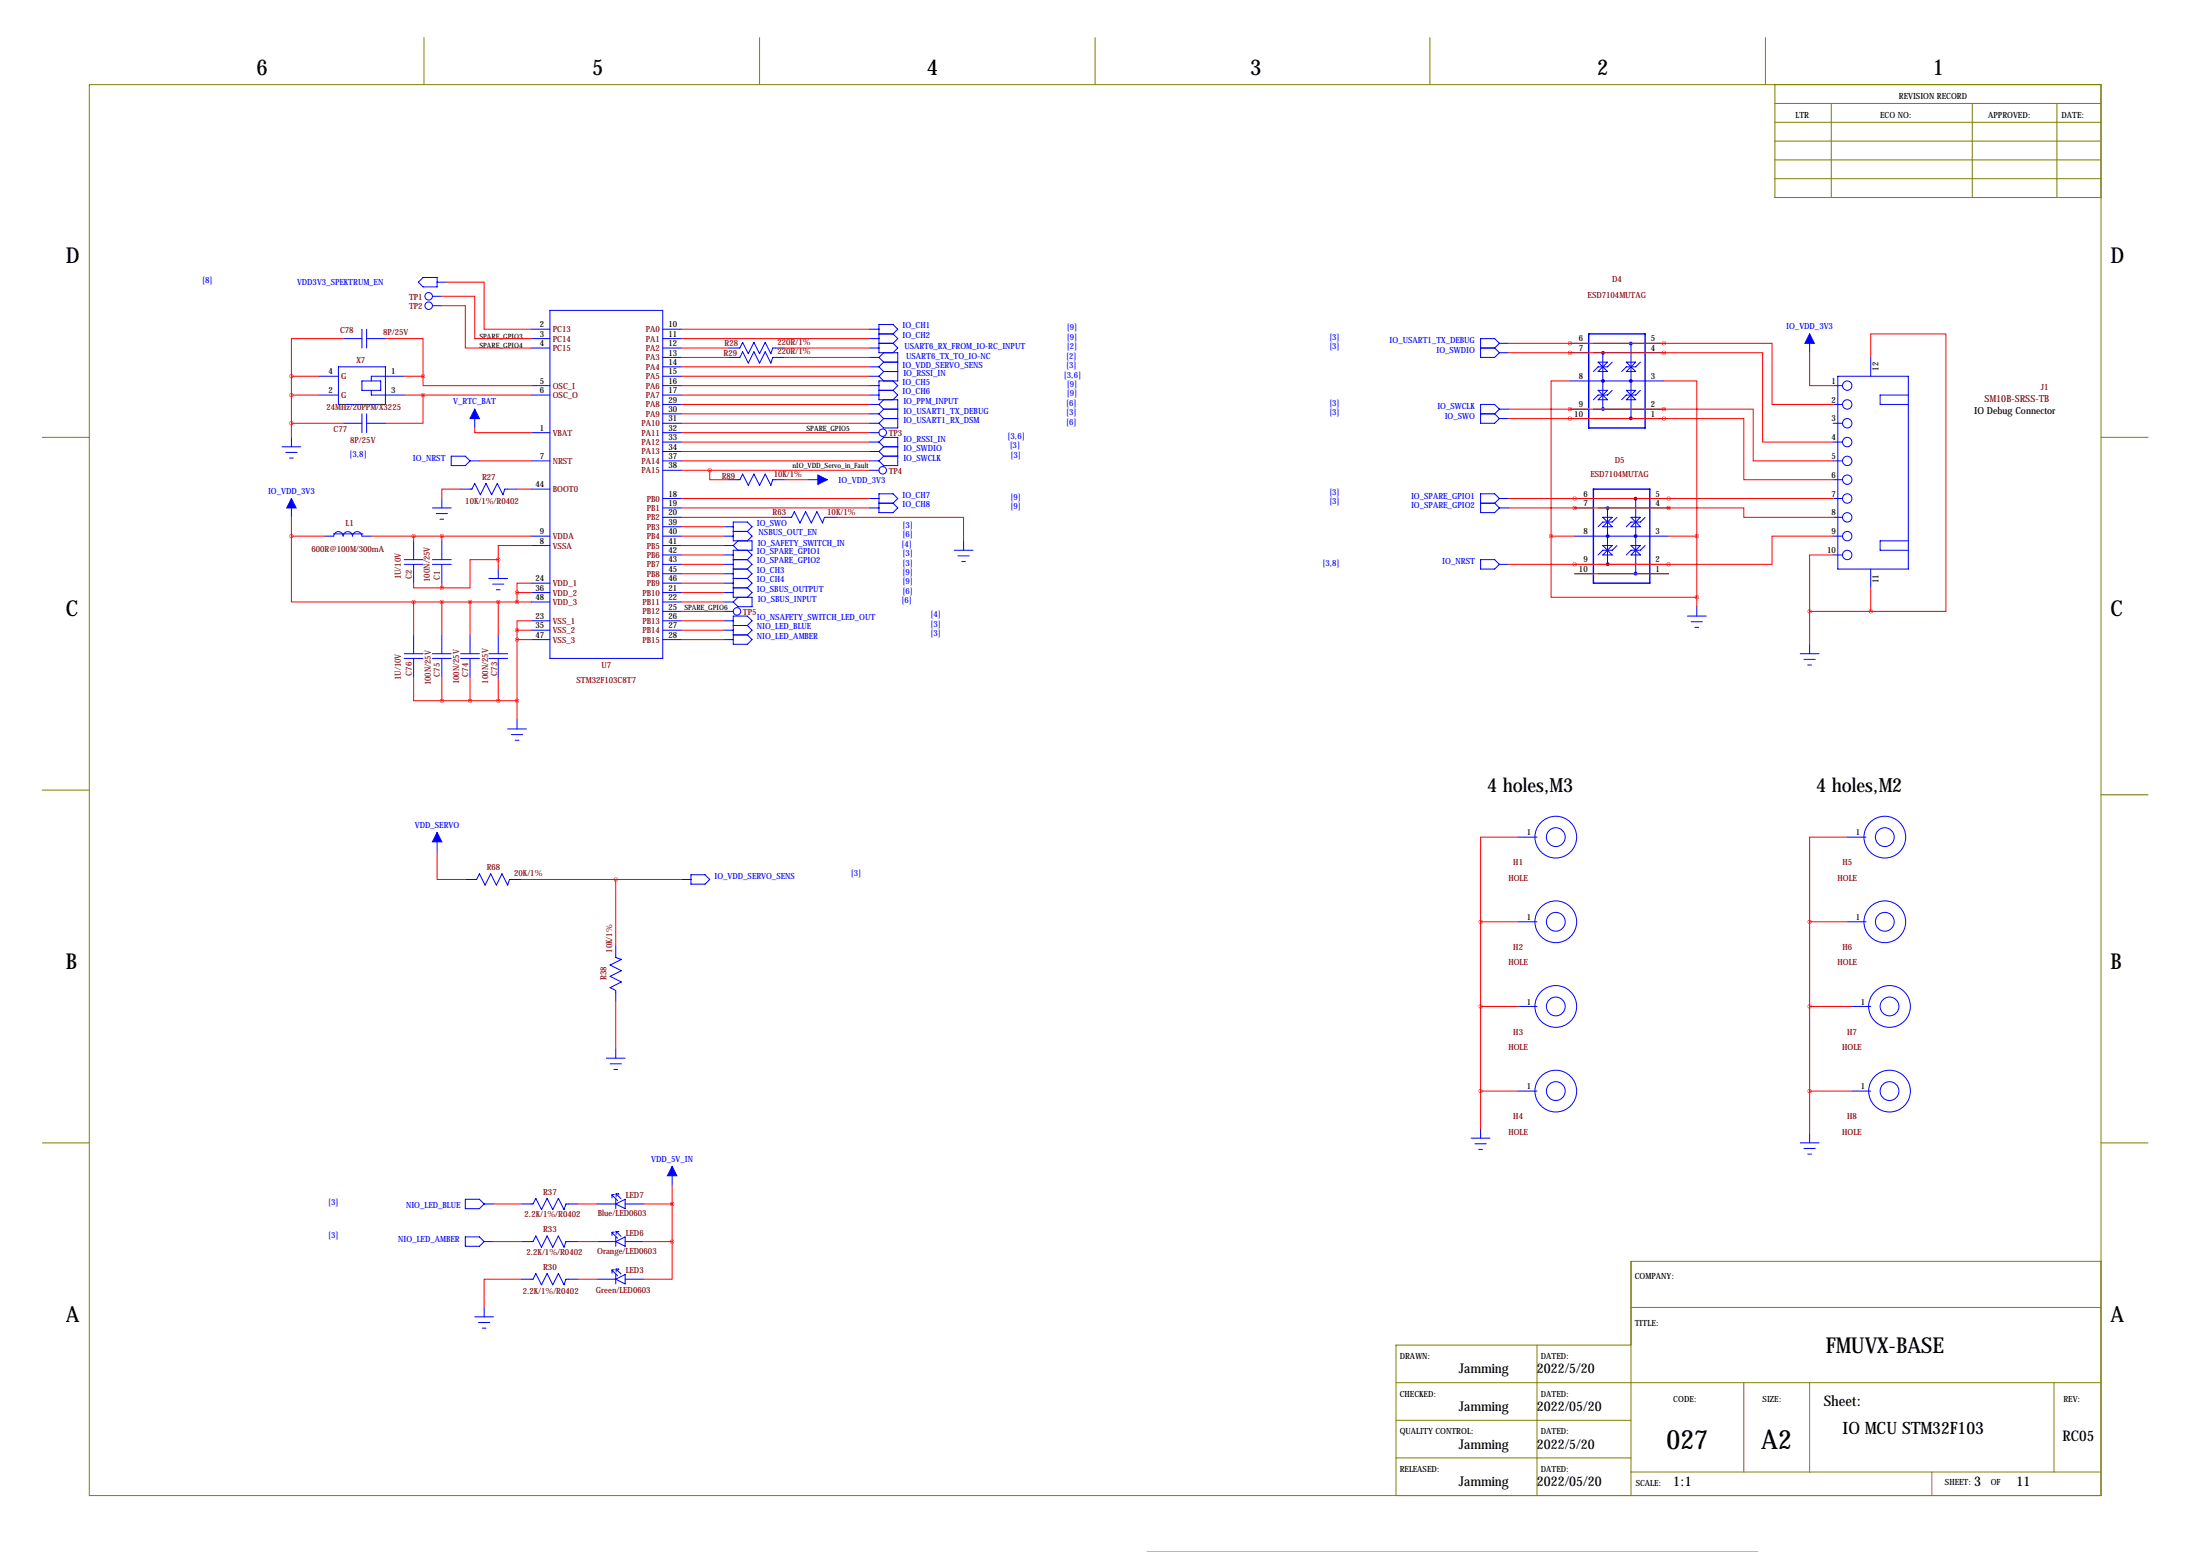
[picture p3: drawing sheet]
<svg xmlns="http://www.w3.org/2000/svg" width="594mm" height="419mm" viewBox="0 0 594 419" stroke-linecap="round" stroke-linejoin="round" font-family="sans-serif">
<g fill="none" stroke="#808000" stroke-width=".27">
<path d="M114.6 10.2v12.7M205.2 10.2v12.7M295.9 10.2v12.7M386.3 10.2v12.7M477 10.2v12.7M24.1 22.9h543.6v381h-543.6zM479.6 22.9v30.4h88.1M479.6 38.1h88.1M479.6 27.9h88.1M479.6 33h88.1M494.8 27.9v25.4M532.9 27.9v25.4"/>
<path d="M555.8 27.9v25.4M479.6 43.2h88.1M479.6 48.3h88.1M11.4 118.1h12.7M567.7 118.1h12.7M11.4 213.4h12.7M567.7 214.6h12.7M11.4 308.6h12.7M567.7 308.6h12.7M440.7 353.1h127M567.7 340.6h-127v63.3M377.2 373.4h190.5"/>
<path d="M415.3 363.2v40.7M440.7 363.2h-63.5v40.7M471.2 373.4v24.1M488.9 373.4v24.1M555 373.4v24.1M377.2 383.5h63.5M377.2 393.7h63.5M440.7 397.5h127M522 397.5v6.4M309.9 419.1h165.1"/>
</g>
<g fill="none" stroke="#00f" stroke-width=".27">
<path d="M113 76.2l1.3-1.3h3.8v2.6h-3.8zM118.1 76.2h2.5M91.4 99.1h12.7v10.1h-12.7zM92.7 91.4h5.1M97.8 88.9v5.1M99.1 91.4h5M99.1 88.9v5.1M116.8 80h2.6M116.8 82.6h2.6M143.5 88.9h5.1M143.5 91.4h5.1M143.5 94h5.1"/>
<path d="M148.6 83.8h30.5v94h-30.5zM179.1 88.9h5M179.1 91.4h5M179.1 94h5M179.1 96.5h5M179.1 99.1h5M196.8 94h3.1l.8-1.5 1.5 3 1.5-3 1.5 3 1.6-3 1.5 3 .5-1.5h3.3M196.8 96.5h3.1l.8-1.5 1.5 3 1.5-3 1.5 3 1.6-3 1.5 3 .5-1.5h3.3M234.9 88.9h2.6M234.9 91.4h2.6M234.9 94h2.6M234.9 96.5h2.6"/>
<path d="M234.9 99.1h2.6M237.5 92.7h3.8M237.5 96.5l1.3 1.3M237.5 90.2h3.8M237.5 99.1l1.3 1.2M238.8 97.8h3.8M238.8 97.8l-1.3 1.3M238.8 95.2l-1.3 1.3M241.3 90.2l1.3-1.3-1.3-1.3h-3.8v7.6h5.1v7.7h-5.1v5h5.1v7.7h-3.8l-1.3-1.3M241.3 92.7l1.3 1.3-1.3 1.2M241.3 90.2l1.3 1.2-1.3 1.3M400 94h3.9"/>
<path d="M403.9 94l1.2 1.2M405.1 92.7l-1.2-1.3h-3.9v5.1h3.9l1.2-1.3M405.1 92.7h2.6M405.1 95.2h2.6M405.1 92.7l-1.2 1.3M424.2 92.7h5.1M424.2 95.2h5.1M430.5 92.7h19.1M430.5 95.2h19.1M431.8 97.8l2.5 2.5h-2.5l2.5-2.5zM433.1 95.2v15.3M435.6 97.8l-1.3 1.3h-2.5l-1.3 1.2"/>
<path d="M439.4 97.8h2.6l-2.6 2.5h2.6zM440.7 92.7v20.3M443.2 97.8l-1.2 1.3h-2.6l-1.3 1.2M488.9 90.2v5M505.5 96.5v5.1M78.7 118.1v2.5M86.4 101.6h5M86.4 106.7h5M92.7 114.3h5.1M97.8 102.9h5.1v2.5h-5.1zM97.8 111.8v5M99.1 114.3h5"/>
<path d="M99.1 111.8v5M100.3 105.4v1.3h8.9M109.2 101.6h-8.9v1.3M128.3 110.5v5.1M143.5 104.1h5.1M143.5 106.7h5.1M143.5 116.8h5.1M179.1 101.6h5M179.1 104.1h5M179.1 106.7h5M179.1 109.2h5M179.1 111.8h5"/>
<path d="M179.1 114.3h5M179.1 116.8h5M179.1 119.4h5M234.9 101.6h2.6M234.9 104.1h2.6M234.9 106.7h2.6M234.9 109.2h2.6M234.9 111.8h2.6M234.9 114.3h2.6M234.9 116.8h2.6M234.9 119.4h2.6M237.5 105.4h3.8"/>
<path d="M237.5 119.4l1.3-1.3h3.8v7.6h-3.8l-1.3-1.2M237.5 101.6l1.3 1.3M237.5 109.2l1.3 1.3M237.5 119.4l1.3 1.2M237.5 111.8l1.3 1.2M238.8 100.3h3.8M238.8 110.5h3.8M238.8 113h3.8M238.8 100.3l-1.3 1.3M238.8 107.9l-1.3 1.3M238.8 110.5l-1.3 1.3M238.8 113l-1.3 1.3"/>
<path d="M241.3 102.9l1.3 1.2-1.3 1.3M241.3 105.4l1.3 1.3-1.3 1.2M400 111.8h3.9M403.9 111.8l1.2 1.2M405.1 110.5l-1.2-1.3h-3.9v5.1h3.9l1.2-1.3M405.1 110.5h2.6M405.1 113h2.6M405.1 110.5l-1.2 1.3M424.2 102.9h25.4M424.2 110.5h5.1M424.2 113h5.1M430.5 110.5h19.1"/>
<path d="M430.5 113h19.1M431.8 105.4h2.5l-2.5 2.5h2.5zM435.6 105.4l-1.3 1.3h-2.5l-1.3 1.2M439.4 105.4h2.6l-2.6 2.5h2.6zM443.2 105.4l-1.2 1.3h-2.6l-1.3 1.2M495.3 104.1h2.5M495.3 109.2h2.5M495.3 114.3h2.5M495.3 119.4h2.5M496.6 101.6h19v52.1h-19zM515.6 106.7h-7.6v2.5h7.6M76.2 120.6h5.1"/>
<path d="M77.2 122.2h3.1M78.2 123.7h1M78.7 134.6v5.1M116.8 137.2h5.1M117.9 138.7h3M119.4 134.6v2.6M121.9 123.2h3.8l1.3 1.3-1.3 1.2h-3.8zM124.5 132.1h3l.8-1.5 1.5 3 1.5-3 1.5 3 1.6-3 1.5 3 .5-1.5h3.3M127 124.5h2.5M143.5 124.5h5.1M143.5 132.1h5.1M179.1 121.9h5"/>
<path d="M179.1 124.5h5M179.1 127h5M179.1 134.6h5M179.1 137.2h5M179.1 139.7h5M196.8 129.5h3.1l.8-1.5 1.5 3.1 1.5-3.1 1.5 3.1 1.6-3.1 1.5 3.1 .5-1.6h3.3M210.8 139.7h3.1l.7-1.5 1.6 3 1.5-3 1.5 3 1.5-3 1.5 3 .6-1.5h3.3M218.4 129.5h5.1M234.9 121.9h2.6M234.9 124.5h2.6M234.9 127h2.6M234.9 134.6h2.6"/>
<path d="M234.9 137.2h2.6M237.5 133.3h3.8l1.3 1.3-1.3 1.3 1.3 1.3-1.3 1.2h-3.8zM237.5 121.9l1.3 1.3M237.5 135.9h3.8M238.8 123.2h3.8M238.8 120.6h3.8M238.8 120.6l-1.3 1.3M238.8 123.2l-1.3 1.3M400 135.9h3.9M403.9 135.9l1.2 1.3M405.1 134.6h2.6M405.1 137.2h2.6"/>
<path d="M405.1 134.6l-1.2 1.3M405.1 134.6l-1.2-1.3h-3.9v5.1h3.9l1.2-1.2M425.4 134.6h5.1M425.4 137.2h5.1M431.8 134.6h19M431.8 137.2h19M433.1 139.7h2.5l-2.5 2.5h2.5zM434.3 137.2v15.2M436.9 139.7l-1.3 1.3h-2.5l-1.3 1.2M440.7 139.7h2.5l-2.5 2.5h2.5zM442 134.6v20.3M444.5 139.7l-1.3 1.3h-2.5l-1.3 1.2"/>
<path d="M495.3 124.5h2.5M495.3 134.6h2.5M495.3 139.7h2.5M495.3 129.5h2.5M87.6 144.8h2.6a1.27 1.27 0 0 1 1.2-1.2 1.27 1.27 0 0 1 1.3 1.2M90.1 144.2h8M92.7 144.8a1.27 1.27 0 0 1 1.3-1.2 1.27 1.27 0 0 1 1.2 1.2 1.27 1.27 0 0 1 1.3-1.2 1.27 1.27 0 0 1 1.3 1.2h2.5M109.2 152.4h5.1M109.2 151.1h5.1M111.8 146.1v5M111.8 152.4v5.1M116.8 152.4h5.1"/>
<path d="M116.8 151.1h5.1M118.9 140.2h1M119.4 146.1v5M119.4 152.4v5.1M132.1 156.2h5.1M133.1 157.7h3M134.1 159.3h1M134.6 153.7v2.5M143.5 144.8h5.1M143.5 147.3h5.1M143.5 157.5h5.1M179.1 142.2h5"/>
<path d="M179.1 144.8h5M179.1 147.3h5M179.1 149.9h5M179.1 152.4h5M179.1 154.9h5M179.1 157.5h5M195.6 142.2h2.5M195.6 144.8h2.5M195.6 147.3h2.5M195.6 149.9h2.5M195.6 152.4h2.5M195.6 154.9h2.5"/>
<path d="M195.6 157.5h2.5M198.1 151.1h3.8M198.1 153.7h3.8M198.1 147.3l1.3 1.3M198.1 156.2h3.8M198.1 158.8h3.8M198.1 143.5h3.8M199.4 146.1l-1.3 1.2M201.9 143.5l1.3-1.3-1.3-1.2h-3.8v5.1h5.1v2.5h-5.1v12.7h5.1v2.5h-3.8l-1.3-1.2M201.9 151.1l1.3 1.3-1.3 1.3M201.9 153.7l1.3 1.2-1.3 1.3M201.9 156.2l1.3 1.3-1.3 1.3"/>
<path d="M201.9 158.8l1.3 1.2-1.3 1.3M201.9 143.5l1.3 1.3-1.3 1.3M201.9 148.6l1.3 1.3-1.3 1.2M257.8 148.6h5.1M258.8 150.1h3.1M259.8 151.6h1.1M260.3 146.1v2.5M400 151.1h3.9l1.2 1.3-1.2 1.3h-3.9zM405.1 152.4h2.6M425.4 144.8h25.4M425.4 152.4h5.1M425.4 154.9h5.1"/>
<path d="M431.8 152.4h19M431.8 154.9h19M433.1 147.3h2.5l-2.5 2.6h2.5zM436.9 147.3l-1.3 1.3h-2.5l-1.3 1.3M440.7 147.3h2.5l-2.5 2.6h2.5zM444.5 147.3l-1.3 1.3h-2.5l-1.3 1.3M495.3 144.8h2.5M495.3 149.9h2.5M505.5 153.7v5.1M515.6 146.1h-7.6v2.5h7.6M109.2 177.8h5.1M109.2 176.5h5.1"/>
<path d="M111.8 171.4v5.1M111.8 177.8v5.1M116.8 177.8h5.1M116.8 176.5h5.1M119.4 171.4v5.1M119.4 177.8v5.1M124.5 177.8h5M124.5 176.5h5M127 171.4v5.1M127 177.8v5.1M132.1 177.8h5.1M132.1 176.5h5.1"/>
<path d="M134.6 171.4v5.1M134.6 177.8v5.1M143.5 160h5.1M143.5 162.6h5.1M143.5 167.6h5.1M143.5 170.2h5.1M143.5 172.7h5.1M179.1 160h5M179.1 162.6h5M179.1 165.1h5M179.1 167.6h5M179.1 170.2h5"/>
<path d="M179.1 172.7h5M195.6 160h2.5M195.6 162.6h2.5M195.6 165.1h2.5M195.6 167.6h2.5M195.6 170.2h2.5M195.6 172.7h2.5M198.1 168.9h3.8M198.1 171.4h3.8M199.4 161.3l-1.3 1.3M201.9 168.9l1.3-1.3-1.3-1.2h-3.8v7.6h3.8l1.3-1.3-1.3-1.3M201.9 168.9l1.3 1.3-1.3 1.2"/>
<path d="M455.9 166.4h5.1M456.9 167.9h3.1M458 169.4h1M458.5 163.8v2.6M486.4 176.5h5.1M487.4 178.1h3.1M488.4 179.6h1.1M488.9 174v2.5M137.2 196.8h5M138.2 198.4h3M139.2 199.9h1M139.7 194.3v2.5"/>
<path d="M118.1 224.8v5.1M125.7 237.5h3.1l.7-1.5 1.6 3 1.5-3 1.5 3 1.5-3 1.6 3 .5-1.5h3.3M184.1 237.5h2.6M186.7 236.2h3.8l1.3 1.3-1.3 1.3h-3.8zM410.2 226.1h5.1M499.1 226.1h5.1M166.4 255.3v3.3l1.5 .5-3.1 1.5 3.1 1.5-3.1 1.6 3.1 1.5-3.1 1.5 1.6 .8v3M410.2 248.9h5.1M499.1 248.9h5.1M410.2 271.8h5.1M500.4 271.8h5.1M163.8 285.8h5.1"/>
<path d="M164.8 287.3h3.1M165.9 288.8h1M166.4 283.2v2.6M410.2 294.6h5.1M500.4 294.6h5.1M181.6 315v5M397.5 307.3h5.1M398.5 308.9h3.1M399.5 310.4h1.1M400 304.8v2.5M486.4 308.6h5.1M487.4 310.1h3.1"/>
<path d="M488.4 311.7h1.1M488.9 306.1v2.5M125.7 334h3.8l1.3 1.3-1.3 1.2h-3.8zM125.7 323.8h3.8l1.3 1.3-1.3 1.3h-3.8zM130.8 335.3h2.5M130.8 325.1h2.5M141 335.3h3l.8-1.5 1.5 3 1.5-3 1.6 3 1.5-3 1.5 3 .5-1.5h3.3M141 325.1h3l.8-1.5 1.5 3 1.5-3 1.6 3 1.5-3 1.5 3 .5-1.5h3.3M161.3 335.3h5.1M161.3 325.1h5.1M165.4 323.5v-.8l1.5 1.5M165.4 333.7v-.9l1.5 1.6"/>
<path d="M165.4 332.7h.6M165.4 322.6h.6M166.4 323.8v2.6M166.4 334v2.5M166.4 325.1l2.5-1.3v2.6zM166.4 335.3l2.5-1.3v2.5zM166.5 322.4v.8M166.5 332.5v.8M166.5 322.4l.7 .1M166.5 332.5l.7 .1M166.5 332.5l1.3 1.4M166.5 322.4l1.3 1.3"/>
<path d="M168.9 335.3h5.1M168.9 325.1h5.1M128.3 355.6h5M129.3 357.1h3M130.3 358.6h1M130.8 353.1v2.5M141 345.4h3l.8-1.5 1.5 3.1 1.5-3.1 1.6 3.1 1.5-3.1 1.5 3.1 .5-1.6h3.3M161.3 345.4h5.1M165.4 343.8v-.8l1.5 1.5M165.4 342.9h.6M166.4 344.2v2.5M166.4 345.4l2.5-1.2v2.5z"/>
<path d="M166.5 342.7l1.3 1.3M166.5 342.7v.8M166.5 342.7l.7 .1M168.9 345.4h5.1"/>
<circle cx="115.8" cy="82.5" r="1.02"/>
<circle cx="115.8" cy="80" r="1.02"/>
<circle cx="238.5" cy="116.8" r="1.02"/>
<circle cx="499.1" cy="119.4" r="1.27"/>
<circle cx="499.1" cy="104.1" r="1.27"/>
<circle cx="499.1" cy="109.2" r="1.27"/>
<circle cx="499.1" cy="114.3" r="1.27"/>
<circle cx="238.5" cy="127" r="1.02"/>
<circle cx="499.1" cy="129.5" r="1.27"/>
<circle cx="499.1" cy="134.6" r="1.27"/>
<circle cx="499.1" cy="124.5" r="1.27"/>
<circle cx="499.1" cy="139.7" r="1.27"/>
<circle cx="499.1" cy="144.8" r="1.27"/>
<circle cx="499.1" cy="149.9" r="1.27"/>
<circle cx="199.1" cy="165.1" r="1.02"/>
<circle cx="420.4" cy="226.1" r="5.6"/>
<circle cx="420.4" cy="226.1" r="2.54"/>
<circle cx="509.3" cy="226.1" r="5.6"/>
<circle cx="509.3" cy="226.1" r="2.54"/>
<circle cx="420.4" cy="248.9" r="5.6"/>
<circle cx="420.4" cy="248.9" r="2.54"/>
<circle cx="509.3" cy="248.9" r="5.6"/>
<circle cx="509.3" cy="248.9" r="2.54"/>
<circle cx="420.4" cy="271.8" r="5.6"/>
<circle cx="420.4" cy="271.8" r="2.54"/>
<circle cx="510.5" cy="271.8" r="5.6"/>
<circle cx="510.5" cy="271.8" r="2.54"/>
<circle cx="420.4" cy="294.6" r="5.6"/>
<circle cx="420.4" cy="294.6" r="2.54"/>
<circle cx="510.5" cy="294.6" r="5.6"/>
<circle cx="510.5" cy="294.6" r="2.54"/>
</g>
<path d="M429.3 90.2h15.2v25.4h-15.2zM430.5 132.1h15.3v25.4h-15.3z" fill="none" stroke="#00f" stroke-width=".38"/>
<g fill="none" stroke="#00f" stroke-width=".51">
<circle cx="433.1" cy="95.3" r=".25"/>
<circle cx="440.6" cy="92.8" r=".25"/>
<circle cx="433.1" cy="110.4" r=".25"/>
<circle cx="433.1" cy="102.9" r=".25"/>
<circle cx="440.6" cy="113" r=".25"/>
<circle cx="440.6" cy="102.9" r=".25"/>
<circle cx="434.4" cy="137.2" r=".25"/>
<circle cx="441.9" cy="134.7" r=".25"/>
<circle cx="434.4" cy="144.8" r=".25"/>
<circle cx="434.4" cy="152.3" r=".25"/>
<circle cx="441.9" cy="154.9" r=".25"/>
<circle cx="441.9" cy="144.8" r=".25"/>
</g>
<g fill="#00f" stroke="#00f" stroke-width=".27">
<path d="M78.7 134.6l1.3 2.6h-2.5z"/>
<path d="M221 128.3l2.5 1.2-2.5 1.3z"/>
<path d="M181.6 315l1.3 2.5h-2.6z"/>
<path d="M118.1 224.8l1.3 2.5h-2.6z"/>
<path d="M128.3 110.5l1.2 2.5h-2.5z"/>
<path d="M488.9 90.2l1.3 2.5h-2.5z"/>
</g>
<g fill="none" stroke="#f00" stroke-width=".27">
<path d="M120.6 76.2h10.2v12.7h12.7M92.7 91.4h-14v10.2M104.1 91.4h10.2v10.2M119.4 80h8.9v11.4h15.2M119.4 82.6h6.3v11.4h17.8M184.1 94h12.7M184.1 96.5h12.7M184.1 88.9h50.8M184.1 91.4h50.8M184.1 99.1h50.8M212.1 94h22.8M212.1 96.5h22.8"/>
<path d="M407.7 92.7h41.9M407.7 95.2h41.9M424.2 92.7h.1M424.2 95.2h.1M449.6 92.7h29.2v16.5h16.5M449.6 95.2h26.6v24.2h19.1M449.6 92.7h.1M449.6 95.2h.1M488.9 95.2v8.9h6.4M505.5 96.5v-6.3h20.3v74.9h-20.3M78.7 114.3h14M78.7 101.6v16.5"/>
<path d="M78.7 106.7h7.7M78.7 101.6h7.7M109.2 106.7h34.3M109.2 101.6h5.1M114.3 106.7v7.6h-10.2M114.3 101.6v2.5h29.2M128.3 115.6v1.2h15.2M184.1 114.3h50.8M184.1 106.7h50.8M184.1 101.6h50.8M184.1 104.1h50.8M184.1 109.2h50.8"/>
<path d="M184.1 119.4h50.8M184.1 111.8h50.8M184.1 116.8h50.8M407.7 110.5h41.9M407.7 113h41.9M424.2 113h.1M424.2 102.9h-5.1v41.9M424.2 110.5h.1M449.6 113h21.6v16.5h24.1M449.6 102.9h8.9v41.9M449.6 110.5h24.1v14h21.6M449.6 110.5h.1"/>
<path d="M449.6 113h.1M78.7 139.7v5.1M124.5 132.1h-5.1v2.5M129.5 124.5h14M139.7 132.1h3.8M184.1 124.5h50.8M184.1 121.9h50.8M184.1 127h50.8M184.1 134.6h50.8M184.1 137.2h50.8M184.1 139.7h26.7M191.8 127v2.5h5"/>
<path d="M212.1 129.5h6.3M226.1 139.7h34.2v6.4M407.7 134.6h87.6M407.7 137.2h43.1M425.4 137.2h.1M425.4 134.6h.1M450.8 137.2h20.4v2.5h24.1M450.8 134.6h.1M450.8 137.2h.1M78.7 144.8v17.8h33.1M78.7 144.8h8.9M100.3 144.8h43.2"/>
<path d="M111.8 157.5v1.3h7.6M111.8 144.8v1.3M119.4 144.8v1.3M119.4 157.5v1.3M134.6 151.1h-7.6v7.7h-7.6M134.6 151.1v2.6M143.5 157.5h-3.8v2.5M143.5 147.3h-8.9v3.8M184.1 154.9h11.5M184.1 157.5h11.5M184.1 147.3h11.5M184.1 144.8h11.5"/>
<path d="M184.1 142.2h11.5M184.1 149.9h11.5M184.1 152.4h11.5M407.7 152.4h43.1M419.1 144.8v16.5h39.4M419.1 144.8h6.3M425.4 152.4h.1M425.4 154.9h25.4M450.8 152.4h.1M450.8 144.8h7.7M458.5 144.8v19M495.3 149.9h-6.4v15.2"/>
<path d="M495.3 144.8h-16.5v7.6h-28M505.5 158.8v6.3M111.8 162.6h31.7M111.8 162.6v8.8M119.4 162.6v8.8M127 162.6v8.8M134.6 162.6v8.8M139.7 170.2h3.8M139.7 160v2.6M139.7 170.2v24.1M139.7 160h3.8M139.7 172.7h3.8"/>
<path d="M143.5 167.6h-3.8v2.6M184.1 170.2h11.5M184.1 160h11.5M184.1 162.6h11.5M184.1 172.7h11.5M184.1 167.6h11.5M184.1 165.1h11.5M488.9 165.1h16.6M488.9 165.1v8.9M111.8 182.9v6.3h7.6M119.4 182.9v6.3M119.4 189.2h20.3"/>
<path d="M127 182.9v6.3M134.6 182.9v6.3M118.1 229.9v7.6h7.6M141 237.5h43.1M166.4 237.5v17.8M410.2 226.1h-10.2v22.8M499.1 226.1h-10.2v22.8M400 248.9v55.9M400 248.9h10.2M488.9 248.9v57.2M488.9 248.9h10.2M166.4 270.5v12.7"/>
<path d="M400 271.8h10.2M488.9 271.8h11.5M400 294.6h10.2M488.9 294.6h11.5M133.3 335.3h7.7M133.3 325.1h7.7M156.2 335.3h5.1M156.2 325.1h5.1M174 335.3h7.6M174 325.1h7.6M181.6 335.3v10.1h-7.6M181.6 320v15.3"/>
<path d="M141 345.4h-10.2v7.7M156.2 345.4h5.1"/>
</g>
<path d="M134.6 162.6a.05 .05 0 0 0 .1 0 .05 .05 0 0 0-.1 0zM78.7 114.3a.05 .05 0 0 0 .1 0 .05 .05 0 0 0-.1 0zM78.7 106.7a.05 .05 0 0 0 .1 0 .05 .05 0 0 0-.1 0zM78.7 101.6a.05 .05 0 0 0 .1 0 .05 .05 0 0 0-.1 0zM166.3 237.5a.05 .05 0 0 0 .1 0 .05 .05 0 0 0-.1 0zM191.7 127a.05 .05 0 0 0 .1 0 .05 .05 0 0 0-.1 0zM119.3 189.2a.05 .05 0 0 0 .1 0 .05 .05 0 0 0-.1 0zM134.6 189.2a.05 .05 0 0 0 .1 0 .05 .05 0 0 0-.1 0zM119.3 162.6a.05 .05 0 0 0 .1 0 .05 .05 0 0 0-.1 0zM111.7 162.6a.05 .05 0 0 0 .1 0 .05 .05 0 0 0-.1 0zM119.3 144.8a.05 .05 0 0 0 .1 0 .05 .05 0 0 0-.1 0zM111.7 144.8a.05 .05 0 0 0 .1 0 .05 .05 0 0 0-.1 0zM119.3 158.7a.05 .05 0 0 0 .1 0 .05 .05 0 0 0-.1 0zM134.6 151.1a.05 .05 0 0 0 .1 0 .05 .05 0 0 0-.1 0zM78.7 144.8a.05 .05 0 0 0 .1 0 .05 .05 0 0 0-.1 0zM505.4 165.1a.05 .05 0 0 0 .1 0 .05 .05 0 0 0-.1 0zM488.9 165.1a.05 .05 0 0 0 .1 0 .05 .05 0 0 0-.1 0zM458.4 144.8a.05 .05 0 0 0 .1 0 .05 .05 0 0 0-.1 0zM458.4 161.3a.05 .05 0 0 0 .1 0 .05 .05 0 0 0-.1 0zM449.5 92.7a.05 .05 0 0 0 .1 0 .05 .05 0 0 0-.1 0zM424.1 92.7a.05 .05 0 0 0 .1 0 .05 .05 0 0 0-.1 0zM449.5 95.2a.05 .05 0 0 0 .1 0 .05 .05 0 0 0-.1 0zM424.1 95.2a.05 .05 0 0 0 .1 0 .05 .05 0 0 0-.1 0zM449.5 110.5a.05 .05 0 0 0 .1 0 .05 .05 0 0 0-.1 0zM424.1 110.5a.05 .05 0 0 0 .1 0 .05 .05 0 0 0-.1 0zM449.5 113a.05 .05 0 0 0 .1 0 .05 .05 0 0 0-.1 0zM424.1 113a.05 .05 0 0 0 .1 0 .05 .05 0 0 0-.1 0zM450.8 134.6a.05 .05 0 0 0 .1 0 .05 .05 0 0 0-.1 0zM425.4 134.6a.05 .05 0 0 0 .1 0 .05 .05 0 0 0-.1 0zM450.8 137.2a.05 .05 0 0 0 .1 0 .05 .05 0 0 0-.1 0zM425.4 137.2a.05 .05 0 0 0 .1 0 .05 .05 0 0 0-.1 0zM450.8 152.4a.05 .05 0 0 0 .1 0 .05 .05 0 0 0-.1 0zM425.4 152.4a.05 .05 0 0 0 .1 0 .05 .05 0 0 0-.1 0zM400 271.8a.05 .05 0 0 0 .1 0 .05 .05 0 0 0-.1 0zM400 248.9a.05 .05 0 0 0 .1 0 .05 .05 0 0 0-.1 0zM400 294.6a.05 .05 0 0 0 .1 0 .05 .05 0 0 0-.1 0zM488.9 248.9a.05 .05 0 0 0 .1 0 .05 .05 0 0 0-.1 0zM488.9 271.8a.05 .05 0 0 0 .1 0 .05 .05 0 0 0-.1 0zM488.9 294.6a.05 .05 0 0 0 .1 0 .05 .05 0 0 0-.1 0z" fill="#f00" stroke="#f00" stroke-width="1"/>
<g font-size="7.3">
<text x="450.3" y="391.2">027</text>
<text x="475.9" y="391.2">A2</text>
</g>
<g font-size="5.9">
<text x="69.3" y="20.3">6</text>
<text x="160" y="20.3">5</text>
<text x="250.4" y="20.3">4</text>
<text x="337.8" y="20.3">3</text>
<text x="431.5" y="20.3">2</text>
<text x="522.2" y="20.3">1</text>
<text x="17.8" y="71.1">D</text>
<text x="570.2" y="71.1">D</text>
<text x="17.8" y="166.4">C</text>
<text x="570.2" y="166.4">C</text>
<text x="17.8" y="261.6">B</text>
<text x="570.2" y="261.6">B</text>
<text x="17.8" y="356.9">A</text>
<text x="570.2" y="356.9">A</text>
<text x="493.3" y="365.3">FMUVX-BASE</text>
</g>
<g font-size="5.3">
<text x="401.8" y="213.9">4 holes,M3</text>
<text x="490.7" y="213.9">4 holes,M2</text>
</g>
<text font-size="4.6" x="497.8" y="387.3">IO MCU STM32F103</text>
<g font-size="4">
<text x="492.8" y="379.7">Sheet:</text>
<text x="557.3" y="389.2">RC05</text>
</g>
<g font-size="3.6">
<text x="394.2" y="370.8">Jamming</text>
<text x="415.3" y="370.8">2022/5/20</text>
<text x="394.2" y="381">Jamming</text>
<text x="415.3" y="381">2022/05/20</text>
<text x="394.2" y="391.2">Jamming</text>
<text x="415.3" y="391.2">2022/5/20</text>
<text x="394.2" y="401.3">Jamming</text>
<text x="415.3" y="401.3">2022/05/20</text>
<text x="452.1" y="401.3">1:1</text>
<text x="533.4" y="401.3">3</text>
<text x="544.8" y="401.3">11</text>
</g>
<text font-size="2.6" x="533.4" y="111.8">IO Debug Connector</text>
<text font-size="2.6" fill="#800000" x="536.2" y="108.5">SM10B-SRSS-TB</text>
<g font-size="2.3">
<text x="513.1" y="26.7">REVISION RECORD</text>
<text x="485.1" y="31.8">LTR</text>
<text x="508" y="31.8">ECO NO:</text>
<text x="537.2" y="31.8">APPROVED:</text>
<text x="557" y="31.8">DATE:</text>
<text x="145.9" y="88.4">2</text>
<text x="180.6" y="88.4">10</text>
<text x="145.9" y="93.5">4</text>
<text x="145.9" y="90.9">3</text>
<text x="180.6" y="90.9">11</text>
<text x="180.6" y="93.5">12</text>
<text x="426.5" y="92.2">6</text>
<text x="426.5" y="94.7">7</text>
<text x="446" y="94.7">4</text>
<text x="446" y="92.2">5</text>
<text x="88.7" y="101.1">4</text>
<text x="105.7" y="101.1">1</text>
<text x="180.6" y="96">13</text>
<text x="180.6" y="98.6">14</text>
<text x="180.6" y="101.1">15</text>
<text x="507.6" y="100.1" transform="rotate(-90 507.6 100.1)">12</text>
<text x="88.7" y="106.2">2</text>
<text x="105.7" y="106.2">3</text>
<text x="145.9" y="106.2">6</text>
<text x="145.9" y="103.6">5</text>
<text x="180.6" y="103.6">16</text>
<text x="180.6" y="106.2">17</text>
<text x="426.5" y="102.4">8</text>
<text x="446" y="102.4">3</text>
<text x="494.9" y="103.6">1</text>
<text x="180.6" y="108.7">29</text>
<text x="180.6" y="111.3">30</text>
<text x="180.6" y="113.8">31</text>
<text x="425.4" y="112.5">10</text>
<text x="426.5" y="110">9</text>
<text x="446" y="112.5">1</text>
<text x="446" y="110">2</text>
<text x="494.9" y="108.7">2</text>
<text x="494.9" y="113.8">3</text>
<text x="145.9" y="116.3">1</text>
<text x="180.6" y="116.3">32</text>
<text x="180.6" y="118.9">33</text>
<text x="494.9" y="118.9">4</text>
<text x="145.9" y="124">7</text>
<text x="180.6" y="121.4">34</text>
<text x="180.6" y="124">37</text>
<text x="494.9" y="124">5</text>
<text x="144.7" y="131.6">44</text>
<text x="180.6" y="126.5">38</text>
<text x="494.9" y="129">6</text>
<text x="180.6" y="134.1">18</text>
<text x="180.6" y="136.7">19</text>
<text x="427.8" y="134.1">6</text>
<text x="427.8" y="136.7">7</text>
<text x="447.3" y="136.7">4</text>
<text x="447.3" y="134.1">5</text>
<text x="494.9" y="134.1">7</text>
<text x="180.6" y="139.2">20</text>
<text x="180.6" y="141.7">39</text>
<text x="494.9" y="139.2">8</text>
<text x="145.9" y="144.3">9</text>
<text x="145.9" y="146.8">8</text>
<text x="180.6" y="144.3">40</text>
<text x="180.6" y="146.8">41</text>
<text x="180.6" y="149.4">42</text>
<text x="427.8" y="144.3">8</text>
<text x="447.3" y="144.3">3</text>
<text x="493.7" y="149.4">10</text>
<text x="494.9" y="144.3">9</text>
<text x="180.6" y="151.9">43</text>
<text x="180.6" y="154.4">45</text>
<text x="426.6" y="154.4">10</text>
<text x="427.8" y="151.9">9</text>
<text x="447.3" y="154.4">1</text>
<text x="447.3" y="151.9">2</text>
<text x="144.7" y="157">24</text>
<text x="144.7" y="159.5">36</text>
<text x="180.6" y="157">46</text>
<text x="180.6" y="159.5">21</text>
<text x="507.6" y="157.6" transform="rotate(-90 507.6 157.6)">11</text>
<text x="144.7" y="162.1">48</text>
<text x="144.7" y="167.1">23</text>
<text x="180.6" y="162.1">22</text>
<text x="180.6" y="164.6">25</text>
<text x="180.6" y="167.1">26</text>
<text x="144.7" y="169.7">35</text>
<text x="144.7" y="172.2">47</text>
<text x="180.6" y="169.7">27</text>
<text x="180.6" y="172.2">28</text>
<text x="412.6" y="225.6">1</text>
<text x="501.5" y="225.6">1</text>
<text x="412.6" y="248.4">1</text>
<text x="501.5" y="248.4">1</text>
<text x="412.6" y="271.3">1</text>
<text x="502.7" y="271.3">1</text>
<text x="412.6" y="294.1">1</text>
<text x="502.7" y="294.1">1</text>
<text x="441.7" y="345.4">COMPANY:</text>
<text x="441.7" y="358.1">TITLE:</text>
<text x="378.2" y="367">DRAWN:</text>
<text x="416.3" y="367">DATED:</text>
<text x="378.2" y="377.2">CHECKED:</text>
<text x="416.3" y="377.2">DATED:</text>
<text x="452.1" y="378.5">CODE:</text>
<text x="476.3" y="378.5">SIZE:</text>
<text x="557.5" y="378.5">REV:</text>
<text x="378.2" y="387.3">QUALITY CONTROL:</text>
<text x="416.3" y="387.3">DATED:</text>
<text x="378.2" y="397.5">RELEASED:</text>
<text x="416.3" y="397.5">DATED:</text>
<text x="442" y="401.3">SCALE:</text>
<text x="525.5" y="401.1">SHEET:</text>
<text x="537.9" y="401.1">OF</text>
</g>
<g font-size="2.3" fill="#00f">
<text x="54.6" y="76.5">[8]</text>
<text x="80.3" y="77">VDD3V3_SPEKTRUM_EN</text>
<text x="243.8" y="88.6">IO_CH1</text>
<text x="288.3" y="89.2">[9]</text>
<text x="482.6" y="88.9">IO_VDD_3V3</text>
<text x="243.8" y="91.2">IO_CH2</text>
<text x="244.3" y="94.2">USART6_RX_FROM_IO-RC_INPUT</text>
<text x="288.3" y="94.3">[2]</text>
<text x="288.3" y="91.8">[9]</text>
<text x="359.2" y="91.8">[3]</text>
<text x="359.2" y="94.3">[3]</text>
<text x="375.5" y="92.7">IO_USART1_TX_DEBUG</text>
<text x="388.1" y="95.3">IO_SWDIO</text>
<text x="243.8" y="99.3">IO_VDD_SERVO_SENS</text>
<text x="244.1" y="101.6">IO_RSSI_IN</text>
<text x="244.9" y="97">USART6_TX_TO_IO-NC</text>
<text x="287.5" y="101.9">[3,6]</text>
<text x="288.1" y="96.9">[2]</text>
<text x="288.1" y="99.4">[3]</text>
<text x="243.8" y="103.9">IO_CH5</text>
<text x="243.8" y="106.4">IO_CH6</text>
<text x="288.3" y="104.5">[9]</text>
<text x="288.3" y="107">[9]</text>
<text x="122.5" y="109.2">V_RTC_BAT</text>
<text x="244.1" y="109.2">IO_PPM_INPUT</text>
<text x="244.1" y="111.8">IO_USART1_TX_DEBUG</text>
<text x="288.1" y="109.6">[6]</text>
<text x="288.1" y="112.1">[3]</text>
<text x="359.2" y="109.6">[3]</text>
<text x="359.2" y="112.1">[3]</text>
<text x="388.4" y="110.5">IO_SWCLK</text>
<text x="390.4" y="113">IO_SWO</text>
<text x="244.1" y="119.4">IO_RSSI_IN</text>
<text x="244.1" y="114.3">IO_USART1_RX_DSM</text>
<text x="272.2" y="118.5">[3,6]</text>
<text x="288.1" y="114.6">[6]</text>
<text x="94.4" y="123.5">[3,8]</text>
<text x="111.6" y="124.5">IO_NRST</text>
<text x="244.1" y="121.9">IO_SWDIO</text>
<text x="244.1" y="124.5">IO_SWCLK</text>
<text x="272.8" y="121">[3]</text>
<text x="273.1" y="123.8">[3]</text>
<text x="226.6" y="130.3">IO_VDD_3V3</text>
<text x="72.4" y="133.4">IO_VDD_3V3</text>
<text x="243.8" y="134.4">IO_CH7</text>
<text x="243.8" y="136.9">IO_CH8</text>
<text x="273.1" y="135">[9]</text>
<text x="273.1" y="137.5">[9]</text>
<text x="359.2" y="133.7">[3]</text>
<text x="359.2" y="136.2">[3]</text>
<text x="381.3" y="134.6">IO_SPARE_GPIO1</text>
<text x="381.3" y="137.2">IO_SPARE_GPIO2</text>
<text x="204.5" y="142">IO_SWO</text>
<text x="243.8" y="142.6">[3]</text>
<text x="204.5" y="149.6">IO_SPARE_GPIO1</text>
<text x="204.7" y="147.3">IO_SAFETY_SWITCH_IN</text>
<text x="205" y="144.5">NSBUS_OUT_EN</text>
<text x="243.6" y="147.7">[4]</text>
<text x="243.8" y="145.1">[6]</text>
<text x="204.5" y="154.7">IO_CH3</text>
<text x="204.5" y="152.1">IO_SPARE_GPIO2</text>
<text x="243.8" y="155.3">[9]</text>
<text x="243.8" y="150.2">[3]</text>
<text x="243.8" y="152.7">[3]</text>
<text x="357.3" y="152.7">[3,8]</text>
<text x="389.7" y="152.4">IO_NRST</text>
<text x="204.5" y="157.2">IO_CH4</text>
<text x="204.5" y="159.8">IO_SBUS_OUTPUT</text>
<text x="243.8" y="157.8">[9]</text>
<text x="243.8" y="160.4">[6]</text>
<text x="204.5" y="167.4">IO_NSAFETY_SWITCH_LED_OUT</text>
<text x="204.7" y="162.6">IO_SBUS_INPUT</text>
<text x="243.6" y="162.9">[6]</text>
<text x="251.5" y="166.7">[4]</text>
<text x="204.5" y="169.9">NIO_LED_BLUE</text>
<text x="204.5" y="172.5">NIO_LED_AMBER</text>
<text x="251.5" y="169.3">[3]</text>
<text x="251.5" y="171.8">[3]</text>
<text x="112.1" y="223.5">VDD_SERVO</text>
<text x="193" y="237.2">IO_VDD_SERVO_SENS</text>
<text x="229.9" y="236.6">[3]</text>
<text x="175.9" y="313.7">VDD_5V_IN</text>
<text x="88.7" y="325.5">[3]</text>
<text x="109.7" y="326.1">NIO_LED_BLUE</text>
<text x="88.7" y="334.4">[3]</text>
<text x="107.6" y="335.3">NIO_LED_AMBER</text>
</g>
<g font-size="2.3" fill="#800000">
<text x="435.6" y="76.2">D4</text>
<text x="110.5" y="81">TP1</text>
<text x="110.5" y="83.5">TP2</text>
<text x="429" y="80.4">ESD7104MUTAG</text>
<text x="149.4" y="89.7">PC13</text>
<text x="174.5" y="89.7">PA0</text>
<text x="91.9" y="90">C78</text>
<text x="103.5" y="90.4">8P/25V</text>
<text x="149.4" y="94.8">PC15</text>
<text x="149.4" y="92.2">PC14</text>
<text x="174.5" y="92.2">PA1</text>
<text x="174.5" y="94.8">PA2</text>
<text x="195.8" y="93.5">R28</text>
<text x="210.1" y="93.1">220R/1%</text>
<text x="210.1" y="95.6">220R/1%</text>
<text x="96.3" y="98">X7</text>
<text x="174.5" y="97.3">PA3</text>
<text x="174.5" y="99.9">PA4</text>
<text x="195.5" y="96">R29</text>
<text x="92.2" y="107.5">G</text>
<text x="92.2" y="102.4">G</text>
<text x="149.4" y="107.5">OSC_O</text>
<text x="149.4" y="104.9">OSC_I</text>
<text x="174.5" y="102.4">PA5</text>
<text x="174.5" y="104.9">PA6</text>
<text x="174.5" y="107.5">PA7</text>
<text x="551.4" y="105.4">J1</text>
<text x="88.2" y="110.8">24MHz/20PPM/X3225</text>
<text x="174.5" y="110">PA8</text>
<text x="174.5" y="112.6">PA9</text>
<text x="90.1" y="116.7">C77</text>
<text x="94.6" y="119.6">8P/25V</text>
<text x="149.4" y="117.6">VBAT</text>
<text x="173.3" y="115.1">PA10</text>
<text x="173.3" y="117.6">PA11</text>
<text x="240.1" y="117.8">TP3</text>
<text x="149.4" y="125.3">NRST</text>
<text x="173.3" y="120.2">PA12</text>
<text x="173.3" y="122.7">PA13</text>
<text x="173.3" y="125.3">PA14</text>
<text x="436.3" y="125">D5</text>
<text x="130.2" y="129.5">R27</text>
<text x="173.3" y="127.8">PA15</text>
<text x="195" y="129.3">R89</text>
<text x="209" y="128.9">10K/1%</text>
<text x="240.1" y="128">TP4</text>
<text x="429.7" y="128.9">ESD7104MUTAG</text>
<text x="125.7" y="136.2">10K/1%/R0402</text>
<text x="149.4" y="132.9">BOOT0</text>
<text x="174.7" y="135.4">PB0</text>
<text x="174.7" y="138">PB1</text>
<text x="93.4" y="142">L1</text>
<text x="174.7" y="140.5">PB2</text>
<text x="174.7" y="143">PB3</text>
<text x="208.7" y="139.2">R63</text>
<text x="223.5" y="139">10K/1%</text>
<text x="84.2" y="148.9">600R@100M/300mA</text>
<text x="149.4" y="145.6">VDDA</text>
<text x="149.4" y="148.1">VSSA</text>
<text x="174.7" y="145.6">PB4</text>
<text x="174.7" y="148.1">PB5</text>
<text x="174.7" y="150.7">PB6</text>
<text x="174.7" y="153.2">PB7</text>
<text x="174.7" y="155.7">PB8</text>
<text x="108.3" y="156.5" transform="rotate(-90 108.3 156.5)">1U/10V</text>
<text x="111.3" y="156.4" transform="rotate(-90 111.3 156.4)">C2</text>
<text x="116.2" y="157.1" transform="rotate(-90 116.2 157.1)">100N/25V</text>
<text x="118.9" y="156.7" transform="rotate(-90 118.9 156.7)">C1</text>
<text x="149.4" y="158.3">VDD_1</text>
<text x="149.4" y="160.8">VDD_2</text>
<text x="173.6" y="160.8">PB10</text>
<text x="174.7" y="158.3">PB9</text>
<text x="149.4" y="163.4">VDD_3</text>
<text x="173.6" y="163.4">PB11</text>
<text x="173.6" y="165.9">PB12</text>
<text x="200.7" y="166.1">TP5</text>
<text x="149.4" y="168.4">VSS_1</text>
<text x="149.4" y="171">VSS_2</text>
<text x="149.4" y="173.5">VSS_3</text>
<text x="173.6" y="168.4">PB13</text>
<text x="173.6" y="171">PB14</text>
<text x="173.6" y="173.5">PB15</text>
<text x="108.3" y="183.6" transform="rotate(-90 108.3 183.6)">1U/10V</text>
<text x="111.3" y="182.4" transform="rotate(-90 111.3 182.4)">C76</text>
<text x="116.4" y="185.1" transform="rotate(-90 116.4 185.1)">100N/25V</text>
<text x="118.9" y="182.7" transform="rotate(-90 118.9 182.7)">C75</text>
<text x="124" y="184.8" transform="rotate(-90 124 184.8)">100N/25V</text>
<text x="126.5" y="182.7" transform="rotate(-90 126.5 182.7)">C74</text>
<text x="131.9" y="184.6" transform="rotate(-90 131.9 184.6)">100N/25V</text>
<text x="134.4" y="182.4" transform="rotate(-90 134.4 182.4)">C73</text>
<text x="155.8" y="184.5">STM32F103C8T7</text>
<text x="162.5" y="180.3">U7</text>
<text x="408.9" y="233.7">H1</text>
<text x="497.8" y="233.7">H5</text>
<text x="131.5" y="234.9">R68</text>
<text x="138.9" y="236.6">20K/1%</text>
<text x="407.6" y="237.8">HOLE</text>
<text x="496.5" y="237.8">HOLE</text>
<text x="165.4" y="257.3" transform="rotate(-90 165.4 257.3)">10K/1%</text>
<text x="408.9" y="256.5">H2</text>
<text x="497.8" y="256.5">H6</text>
<text x="407.6" y="260.7">HOLE</text>
<text x="496.5" y="260.7">HOLE</text>
<text x="163.8" y="264.7" transform="rotate(-90 163.8 264.7)">R38</text>
<text x="408.9" y="279.4">H3</text>
<text x="499.1" y="279.4">H7</text>
<text x="407.6" y="283.6">HOLE</text>
<text x="497.7" y="283.6">HOLE</text>
<text x="408.9" y="302.3">H4</text>
<text x="499.1" y="302.3">H8</text>
<text x="407.6" y="306.4">HOLE</text>
<text x="497.7" y="306.4">HOLE</text>
<text x="146.7" y="322.6">R37</text>
<text x="169.1" y="323.5">LED7</text>
<text x="141.7" y="328.8">2.2K/1%/R0402</text>
<text x="161.6" y="328.3">Blue/LED0603</text>
<text x="146.7" y="332.7">R33</text>
<text x="169.1" y="333.7">LED6</text>
<text x="142.2" y="338.9">2.2K/1%/R0402</text>
<text x="161.4" y="338.7">Orange/LED0603</text>
<text x="146.7" y="342.9">R30</text>
<text x="169.1" y="343.8">LED3</text>
<text x="141.2" y="349.3">2.2K/1%/R0402</text>
<text x="161" y="349.1">Green/LED0603</text>
</g>
<g font-size="2">
<text x="129.5" y="91.4">SPARE_GPIO3</text>
<text x="129.5" y="94">SPARE_GPIO4</text>
<text x="217.9" y="116.3">SPARE_GPIO5</text>
<text x="214.1" y="126.5">nIO_VDD_Servo_in_Fault</text>
<text x="184.9" y="164.6">SPARE_GPIO6</text>
</g>
</svg>
